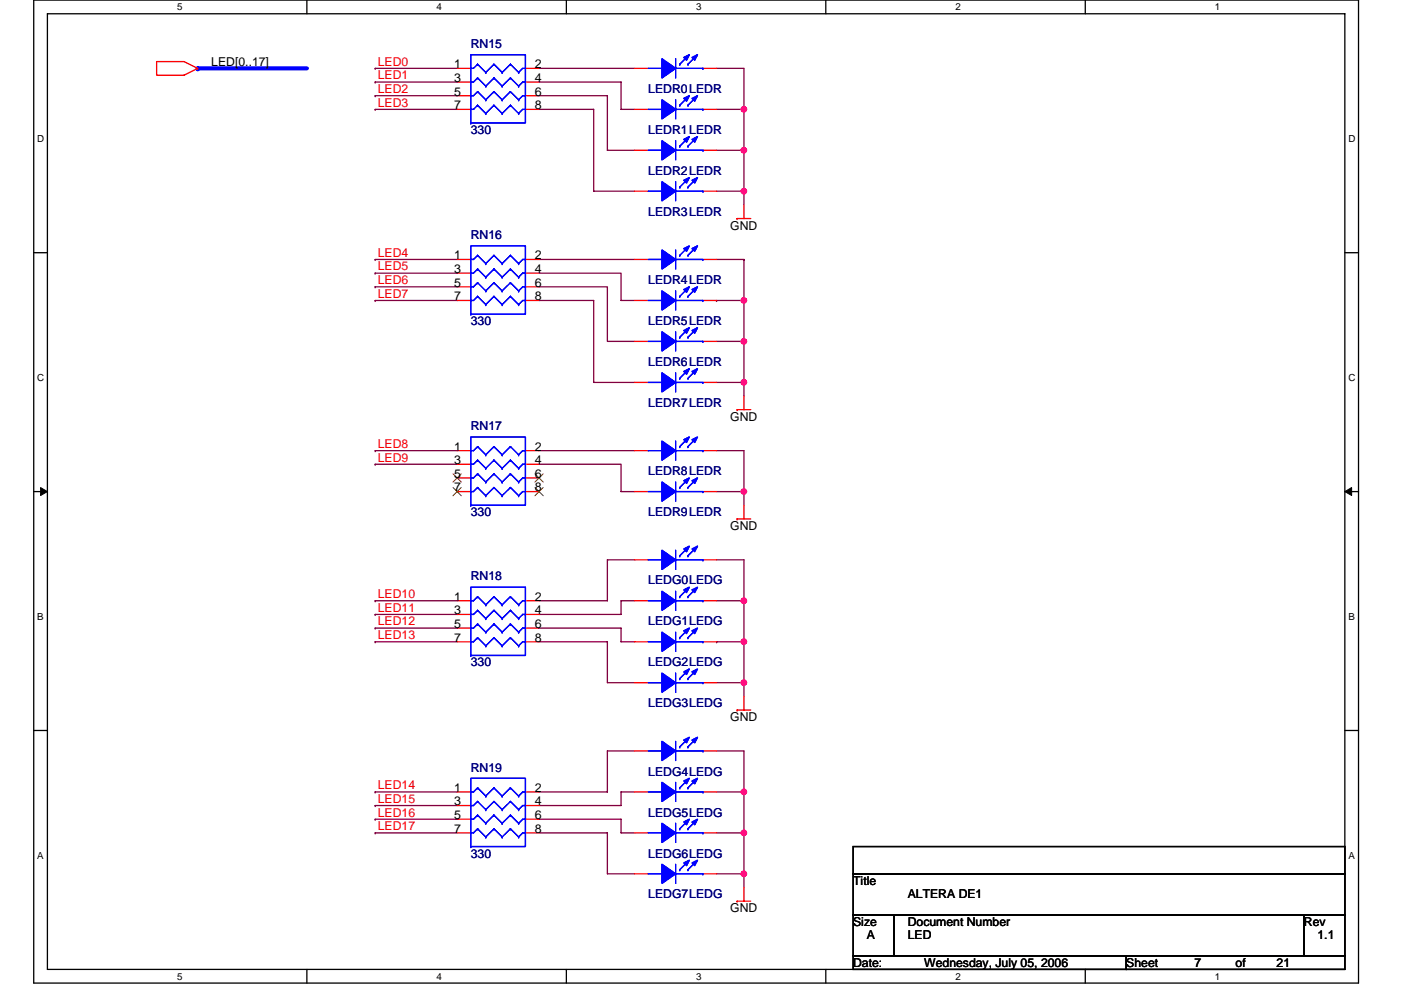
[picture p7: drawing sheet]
<svg xmlns="http://www.w3.org/2000/svg" width="297mm" height="210mm" viewBox="0 0 297 210" stroke-linecap="round" stroke-linejoin="round" font-family="sans-serif">
<path d="M7.2 0h280.8v208.5h-280.8zM10.1 2.9h275v202.7h-275z" fill="none" stroke="#000" stroke-width=".28"/>
<g fill="#fff">
<path d="M37.5 .3h1.2v2.3h-1.2z"/>
<path d="M37.5 205.9h1.2v2.3h-1.2z"/>
</g>
<path d="M65.1 0v2.9M65.1 205.6v2.9" fill="none" stroke="#000" stroke-width=".28"/>
<g fill="#fff">
<path d="M92.6 .3h1.1v2.3h-1.1z"/>
<path d="M92.6 205.9h1.1v2.3h-1.1z"/>
</g>
<path d="M120.1 0v2.9M120.1 205.6v2.9" fill="none" stroke="#000" stroke-width=".28"/>
<g fill="#fff">
<path d="M147.6 .3h1.1v2.3h-1.1z"/>
<path d="M147.6 205.9h1.1v2.3h-1.1z"/>
</g>
<path d="M175.1 0v2.9M175.1 205.6v2.9" fill="none" stroke="#000" stroke-width=".28"/>
<g fill="#fff">
<path d="M202.6 .3h1.1v2.3h-1.1z"/>
<path d="M202.6 205.9h1.1v2.3h-1.1z"/>
</g>
<path d="M230.1 0v2.9M230.1 205.6v2.9" fill="none" stroke="#000" stroke-width=".28"/>
<g fill="#fff">
<path d="M257.6 .3h1.2v2.3h-1.2z"/>
<path d="M257.6 205.9h1.2v2.3h-1.2z"/>
<path d="M7.9 28.3h1.5v2.3h-1.5z"/>
<path d="M285.9 28.3h1.5v2.3h-1.5z"/>
<path d="M7.9 78.9h1.5v2.3h-1.5z"/>
<path d="M285.9 78.9h1.5v2.3h-1.5z"/>
</g>
<path d="M7.2 53.6h2.9M285.1 53.6h2.9" fill="none" stroke="#000" stroke-width=".28"/>
<g fill="#fff">
<path d="M7.9 129.6h1.4v2.3h-1.4z"/>
<path d="M285.9 129.6h1.3v2.3h-1.3z"/>
</g>
<path d="M7.2 104.3h2.9M285.1 104.3h2.9" fill="none" stroke="#000" stroke-width=".28"/>
<path d="M8.6 103.4l1.5 .9-1.5 .8zM285.1 104.3l1.5-.9v1.7z" fill="#000" stroke="#000" stroke-width=".21"/>
<g fill="#fff">
<path d="M7.9 180.3h1.4v2.3h-1.4z"/>
<path d="M285.9 180.3h1.4v2.3h-1.4z"/>
</g>
<path d="M7.2 154.9h2.9M285.1 154.9h2.9M180.9 179.6h104.2v5.7h-104.2zM180.9 185.3h104.2v8.7h-104.2zM180.9 194h8.7v8.7h-8.7zM189.6 194h86.9v8.7h-86.9zM276.5 194h8.6v8.7h-8.6zM180.9 202.7h57.9v2.9h-57.9zM238.8 202.7h46.3v2.9h-46.3z" fill="none" stroke="#000" stroke-width=".28"/>
<path d="M41.9 14.5h.1M41.9 14.5h23.2" fill="none" stroke="#00f" stroke-width=".87"/>
<g fill="none" stroke="#800040" stroke-width=".28">
<path d="M79.5 14.5h.1M79.5 17.4h.1M79.5 14.5h17.4M79.5 17.4h17.4M114.3 14.5h20.3M114.3 17.4h17.4v5.8h2.9M151.9 14.5h5.8v8.7M79.5 20.3h.1M79.5 23.2h.1M79.5 20.3h17.4M79.5 23.2h17.4M114.3 20.3h14.5v11.6h5.8"/>
<path d="M114.3 23.2h11.6v17.4h8.7M151.9 31.9h5.8M151.9 23.2h5.8M157.7 31.9h.1M157.7 23.2h.1M157.7 23.2v20.3M79.5 55h.1M79.5 57.9h.1M79.5 55h17.4M79.5 57.9h17.4M114.3 55h20.3M114.3 57.9h17.4v5.8h2.9"/>
<path d="M151.9 40.6h5.8M151.9 55h5.8M157.7 40.6h.1M157.7 55h.1M157.7 55v8.7M79.5 63.7h.1M79.5 60.8h.1M79.5 63.7h17.4M79.5 60.8h17.4M114.3 63.7h11.6v17.4h8.7M114.3 60.8h14.5v11.6h5.8M151.9 72.4h5.8"/>
<path d="M151.9 63.7h.1M151.9 63.7h5.8M157.7 63.7v8.7M157.7 72.4h.1M157.7 72.4v11.6M79.5 95.6h.1M79.5 98.5h.1M79.5 95.6h17.4M79.5 98.5h17.4M114.3 98.5h17.4v5.8h2.9M114.3 95.6h20.3M151.9 81.1h5.8"/>
<path d="M151.9 95.6h5.8v8.7M157.7 81.1h.1M134.6 118.7h-5.8v8.7h-14.5M151.9 104.3h5.8M151.9 118.7h5.8v8.7M157.7 104.3h.1M157.7 104.3v2.9M79.5 130.3h.1M79.5 133.2h.1M79.5 127.4h.1M79.5 136.1h.1M79.5 136.1h17.4"/>
<path d="M79.5 130.3h17.4M79.5 133.2h17.4M79.5 127.4h17.4M114.3 136.1h14.5v8.7h5.8M114.3 133.2h17.4v2.9h2.9M134.6 127.4h-2.9v2.9h-17.4M151.9 136.1h.1M151.9 127.4h5.8M151.9 136.1h5.8M157.7 136.1v8.7M157.7 127.4h.1M157.7 127.4v8.7"/>
<path d="M134.6 159.3h-5.8v8.7h-14.5M151.9 159.3h5.8v8.7M151.9 144.8h5.8M157.7 144.8h.1M157.7 144.8v2.9M79.5 176.7h.1M79.5 168h.1M79.5 170.9h.1M79.5 173.8h.1M79.5 176.7h17.4M79.5 168h17.4M79.5 170.9h17.4"/>
<path d="M79.5 173.8h17.4M114.3 173.8h17.4v2.9h2.9M114.3 176.7h14.5v8.6h5.8M134.6 168h-2.9v2.9h-17.4M151.9 176.7h5.8M151.9 168h5.8M157.7 168h.1M157.7 176.7h.1M157.7 168v20.2M151.9 185.3h5.8M157.7 185.3h.1"/>
</g>
<g fill="#f0f" stroke="#f0f" stroke-width=".28">
<circle cx="157.7" cy="40.6" r=".57"/>
<circle cx="157.7" cy="81.1" r=".57"/>
<circle cx="157.7" cy="63.7" r=".57"/>
<circle cx="157.7" cy="104.3" r=".57"/>
<circle cx="157.7" cy="136.1" r=".57"/>
<circle cx="157.7" cy="144.8" r=".57"/>
<circle cx="157.7" cy="185.3" r=".57"/>
<circle cx="157.7" cy="168" r=".57"/>
<circle cx="157.7" cy="176.6" r=".57"/>
<circle cx="157.7" cy="127.4" r=".57"/>
<circle cx="157.7" cy="31.9" r=".57"/>
<circle cx="157.7" cy="23.2" r=".57"/>
<circle cx="157.7" cy="72.4" r=".57"/>
</g>
<g fill="none" stroke="#f00" stroke-width=".28">
<path d="M33.2 13.1h5.8l2.9 1.4-2.9 1.5h-5.8zM41.9 14.5h.1M96.9 14.5h2.9M96.9 17.4h2.9M111.4 14.5h2.9M111.4 17.4h2.9M134.6 14.5h2.9M149 14.5h2.9M96.9 20.3h2.9M96.9 23.2h2.9M111.4 20.3h2.9M111.4 23.2h2.9"/>
<path d="M134.6 23.2h2.9M134.6 31.9h2.9M149 23.2h2.9M149 31.9h2.9M96.9 55h2.9M96.9 57.9h2.9M111.4 55h2.9M111.4 57.9h2.9M134.6 55h2.9M134.6 40.6h2.9M149 55h2.9M149 40.6h2.9"/>
<path d="M156.3 46.4h.1M156.3 46.4h2.9M157.7 43.5v2.9M96.9 63.7h2.9M96.9 60.8h2.9M111.4 63.7h2.9M111.4 60.8h2.9M134.6 63.7h2.9M134.6 72.4h2.9M149 63.7h2.9M149 72.4h2.9M96.9 95.6h2.9"/>
<path d="M96.9 98.5h2.9M111.4 95.6h2.9M111.4 98.5h2.9M134.6 81.1h2.9M134.6 95.6h2.9M149 81.1h2.9M149 95.6h2.9M156.3 86.9h.1M156.3 86.9h2.9M157.7 84v2.9M96.9 104.3h2.9M96.9 101.4h2.9"/>
<path d="M111.4 104.3h2.9M111.4 101.4h2.9M134.6 104.3h2.9M134.6 118.7h2.9M149 104.3h2.9M149 118.7h2.9M156.3 110.1h.1M156.3 110.1h2.9M157.7 107.2v2.9M96.9 127.4h2.9M96.9 130.3h2.9M96.9 133.2h2.9"/>
<path d="M96.9 136.1h2.9M111.4 127.4h2.9M111.4 130.3h2.9M111.4 133.2h2.9M111.4 136.1h2.9M134.6 127.4h2.9M134.6 136.1h2.9M149 127.4h2.9M149 136.1h2.9M134.6 144.8h2.9M134.6 159.3h2.9M149 144.8h2.9"/>
<path d="M149 159.3h2.9M156.3 150.6h.1M156.3 150.6h2.9M157.7 147.7v2.9M96.9 168h2.9M96.9 170.9h2.9M96.9 173.8h2.9M96.9 176.7h2.9M111.4 168h2.9M111.4 170.9h2.9M111.4 173.8h2.9M111.4 176.7h2.9"/>
<path d="M134.6 168h2.9M134.6 176.7h2.9M149 168h2.9M149 176.7h2.9M134.6 185.3h2.9M149 185.3h2.9M156.3 191.1h.1M156.3 191.1h2.9M157.7 188.2v2.9"/>
</g>
<g fill="none" stroke="#00f" stroke-width=".28">
<path d="M99.8 11.6h11.6v14.5h-11.6zM101.3 13.6l-.9 .9h-.6M101.3 13.6h.1M101.3 16.5h.1M101.3 16.5l-.9 .9h-.6M101.3 19.4l-.9 .9h-.6M101.3 19.4h.1M101.3 13.6l1.7 1.8M101.3 16.5l1.7 1.8M101.3 19.4l1.7 1.8M103 15.4h.1M103 18.3h.1"/>
<path d="M104.7 13.6h.1M104.7 16.5h.1M104.7 19.4h.1M104.7 13.6l-1.7 1.8M104.7 13.6l1.8 1.8M104.7 16.5l1.8 1.8M104.7 16.5l-1.7 1.8M104.7 19.4l-1.7 1.8M104.7 19.4l1.8 1.8M106.5 15.4h.1M106.5 18.3h.1M108.2 13.6h.1"/>
<path d="M108.2 16.5h.1M108.2 19.4h.1M108.2 13.6l-1.7 1.8M108.2 13.6l1.8 1.8M108.2 16.5l1.8 1.8M108.2 16.5l-1.7 1.8M108.2 19.4l-1.7 1.8M108.2 19.4l1.8 1.8M110 15.4h.1M110 18.3h.1M111.4 14.5h-.6l-.8 .9M111.4 17.4h-.6l-.8 .9"/>
<path d="M137.5 14.5h2.9M143.3 12.5v4M143.3 14.5h5.7M144.1 13.6h.1M145.9 13.6h.1M145.9 11.9l-1.8 1.7M147.6 11.9l-1.7 1.7M149 14.5h.1M99.8 26.1h.1M101.3 22.3h.1M101.3 22.3l-.9 .9h-.6M101.3 22.3l1.7 1.8"/>
<path d="M103 21.2h.1M103 24.1h.1M104.7 22.3h.1M104.7 22.3l1.8 1.8M104.7 22.3l-1.7 1.8M106.5 21.2h.1M106.5 24.1h.1M108.2 22.3h.1M108.2 22.3l1.8 1.8M108.2 22.3l-1.7 1.8M110 21.2h.1M110 24.1h.1"/>
<path d="M111.4 20.3h-.6l-.8 .9M111.4 23.2h-.6l-.8 .9M137.5 31.9h2.9M137.5 23.2h2.9M143.3 29.8v4.1M143.3 21.2v4M143.3 38.5v4.1M143.3 31.9h5.7M143.3 23.2h5.7M144.1 31h.1M144.1 22.3h.1M144.1 39.7h.1"/>
<path d="M145.9 31h.1M145.9 22.3h.1M145.9 39.7h.1M145.9 29.3l-1.8 1.7M145.9 20.6l-1.8 1.7M145.9 38l-1.8 1.7M147.6 29.3l-1.7 1.7M147.6 20.6l-1.7 1.7M147.6 38l-1.7 1.7M149 31.9h.1M149 23.2h.1M99.8 52.2h11.6v14.4h-11.6z"/>
<path d="M101.3 54.2l-.9 .8h-.6M101.3 54.2h.1M101.3 57.1h.1M101.3 57.1l-.9 .8h-.6M101.3 60l-.9 .8h-.6M101.3 60h.1M101.3 54.2l1.7 1.7M101.3 57.1l1.7 1.7M101.3 60l1.7 1.7M103 55.9h.1M103 58.8h.1M104.7 54.2h.1"/>
<path d="M104.7 57.1h.1M104.7 60h.1M104.7 54.2l-1.7 1.7M104.7 54.2l1.8 1.7M104.7 57.1l1.8 1.7M104.7 57.1l-1.7 1.7M104.7 60l-1.7 1.7M104.7 60l1.8 1.7M106.5 55.9h.1M106.5 58.8h.1M108.2 54.2h.1M108.2 57.1h.1"/>
<path d="M108.2 60h.1M108.2 54.2l-1.7 1.7M108.2 54.2l1.8 1.7M108.2 57.1l1.8 1.7M108.2 57.1l-1.7 1.7M108.2 60l-1.7 1.7M108.2 60l1.8 1.7M110 55.9h.1M110 58.8h.1M111.4 55h-.6l-.8 .9M111.4 57.9h-.6l-.8 .9M137.5 55h2.9"/>
<path d="M137.5 40.6h2.9M143.3 53v4.1M143.3 55h5.7M143.3 40.6h5.7M144.1 54.2h.1M145.9 54.2h.1M145.9 52.4l-1.8 1.8M147.6 52.4l-1.7 1.8M149 55h.1M149 40.6h.1M99.8 66.6h.1M101.3 62.9h.1"/>
<path d="M101.3 62.9l-.9 .8h-.6M101.3 62.9l1.7 1.7M103 61.7h.1M103 64.6h.1M104.7 62.9h.1M104.7 62.9l1.8 1.7M104.7 62.9l-1.7 1.7M106.5 61.7h.1M106.5 64.6h.1M108.2 62.9h.1M108.2 62.9l1.8 1.7M108.2 62.9l-1.7 1.7"/>
<path d="M110 61.7h.1M110 64.6h.1M111.4 60.8h-.6l-.8 .9M111.4 63.7h-.6l-.8 .9M137.5 63.7h2.9M137.5 72.4h2.9M143.3 79.1v4M143.3 61.7v4.1M143.3 70.4v4M143.3 63.7h5.7M143.3 72.4h5.7M144.1 62.9h.1"/>
<path d="M144.1 71.5h.1M145.9 62.9h.1M145.9 71.5h.1M145.9 78.5l-1.8 1.7M145.9 61.1l-1.8 1.8M145.9 69.8l-1.8 1.7M147.6 78.5l-1.7 1.7M147.6 61.1l-1.7 1.8M147.6 69.8l-1.7 1.7M149 63.7h.1M149 72.4h.1M99.8 92.7h11.6v14.5h-11.6z"/>
<path d="M101.3 94.7l-.9 .9h-.6M101.3 94.7h.1M101.3 97.6h.1M101.3 97.6l-.9 .9h-.6M101.3 94.7l1.7 1.8M101.3 97.6l1.7 1.7M103 96.5h.1M103 99.3h.1M104.7 94.7h.1M104.7 97.6h.1M104.7 94.7l-1.7 1.8M104.7 94.7l1.8 1.8"/>
<path d="M104.7 97.6l1.8 1.7M104.7 97.6l-1.7 1.7M106.5 96.5h.1M106.5 99.3h.1M108.2 94.7h.1M108.2 97.6h.1M108.2 94.7l-1.7 1.8M108.2 94.7l1.8 1.8M108.2 97.6l1.8 1.7M108.2 97.6l-1.7 1.7M110 96.5h.1M110 99.3h.1"/>
<path d="M111.4 95.6h-.6l-.8 .9M111.4 98.5h-.6l-.8 .8M137.5 81.1h2.9M137.5 95.6h2.9M143.3 93.6v4M143.3 81.1h5.7M143.3 95.6h5.7M144.1 80.2h.1M144.1 94.7h.1M145.9 80.2h.1M145.9 94.7h.1M145.9 93l-1.8 1.7"/>
<path d="M147.6 93l-1.7 1.7M149 81.1h.1M149 95.6h.1M99.8 107.2h.1M101.3 100.5l-.9 .9h-.6M101.3 100.5h.1M101.3 103.4h.1M101.3 103.4l-.9 .9h-.6M101.3 100.5l1.7 1.7M101.3 103.4l1.7 1.7M103 102.2h.1M103 105.1h.1"/>
<path d="M104.7 100.5h.1M104.7 103.4h.1M104.7 100.5l-1.7 1.7M104.7 100.5l1.8 1.7M104.7 103.4l1.8 1.7M104.7 103.4l-1.7 1.7M106.5 102.2h.1M106.5 105.1h.1M108.2 100.5h.1M108.2 103.4h.1M108.2 100.5l-1.7 1.7M108.2 100.5l1.8 1.7"/>
<path d="M108.2 103.4l1.8 1.7M108.2 103.4l-1.7 1.7M110 102.2h.1M110 105.1h.1M111.4 101.4h-.6l-.8 .8M111.4 104.3h-.6l-.8 .8M137.5 104.3h2.9M137.5 118.7h2.9M143.3 102.2v4.1M143.3 116.7v4.1M143.3 104.3h5.7M143.3 118.7h5.7"/>
<path d="M144.1 103.4h.1M144.1 117.9h.1M145.9 103.4h.1M145.9 117.9h.1M145.9 101.7l-1.8 1.7M145.9 116.1l-1.8 1.8M147.6 101.7l-1.7 1.7M147.6 116.1l-1.7 1.8M149 104.3h.1M149 118.7h.1M99.8 124.5h11.6v14.5h-11.6zM99.8 139h.1"/>
<path d="M101.3 126.6l-.9 .8h-.6M101.3 126.6h.1M101.3 129.5h.1M101.3 129.5l-.9 .8h-.6M101.3 132.4l-.9 .8h-.6M101.3 132.4h.1M101.3 135.3h.1M101.3 135.3l-.9 .8h-.6M101.3 126.6l1.7 1.7M101.3 129.5l1.7 1.7M101.3 132.4l1.7 1.7M101.3 135.3l1.7 1.7"/>
<path d="M103 128.3h.1M103 131.2h.1M103 134.1h.1M103 137h.1M104.7 126.6h.1M104.7 129.5h.1M104.7 132.4h.1M104.7 135.3h.1M104.7 126.6l-1.7 1.7M104.7 126.6l1.8 1.7M104.7 129.5l1.8 1.7M104.7 129.5l-1.7 1.7"/>
<path d="M104.7 132.4l-1.7 1.7M104.7 132.4l1.8 1.7M104.7 135.3l1.8 1.7M104.7 135.3l-1.7 1.7M106.5 128.3h.1M106.5 131.2h.1M106.5 134.1h.1M106.5 137h.1M108.2 126.6h.1M108.2 129.5h.1M108.2 132.4h.1M108.2 135.3h.1"/>
<path d="M108.2 126.6l-1.7 1.7M108.2 126.6l1.8 1.7M108.2 129.5l1.8 1.7M108.2 129.5l-1.7 1.7M108.2 132.4l-1.7 1.7M108.2 132.4l1.8 1.7M108.2 135.3l1.8 1.7M108.2 135.3l-1.7 1.7M110 128.3h.1M110 131.2h.1M110 134.1h.1M110 137h.1"/>
<path d="M111.4 127.4h-.6l-.8 .9M111.4 130.3h-.6l-.8 .9M111.4 133.2h-.6l-.8 .9M111.4 136.1h-.6l-.8 .9M137.5 136.1h2.9M137.5 127.4h2.9M143.3 134.1v4.1M143.3 125.4v4.1M143.3 136.1h5.7M143.3 127.4h5.7M144.1 135.3h.1M144.1 126.6h.1"/>
<path d="M145.9 135.3h.1M145.9 126.6h.1M145.9 133.5l-1.8 1.8M145.9 124.8l-1.8 1.8M147.6 133.5l-1.7 1.8M147.6 124.8l-1.7 1.8M149 136.1h.1M149 127.4h.1M137.5 144.8h2.9M137.5 159.3h2.9M143.3 142.8v4M143.3 157.2v4.1"/>
<path d="M143.3 144.8h5.7M143.3 159.3h5.7M144.1 143.9h.1M144.1 158.4h.1M145.9 143.9h.1M145.9 158.4h.1M145.9 142.2l-1.8 1.7M145.9 156.7l-1.8 1.7M147.6 142.2l-1.7 1.7M147.6 156.7l-1.7 1.7M149 144.8h.1M149 159.3h.1"/>
<path d="M99.8 165.1h11.6v14.5h-11.6zM99.8 179.6h.1M101.3 167.1l-.9 .9h-.6M101.3 167.1h.1M101.3 170h.1M101.3 170l-.9 .9h-.6M101.3 172.9l-.9 .9h-.6M101.3 172.9h.1M101.3 175.8h.1M101.3 175.8l-.9 .9h-.6M101.3 167.1l1.7 1.7M101.3 170l1.7 1.7"/>
<path d="M101.3 172.9l1.7 1.7M101.3 175.8l1.7 1.7M103 168.8h.1M103 171.7h.1M103 174.6h.1M103 177.5h.1M104.7 167.1h.1M104.7 170h.1M104.7 172.9h.1M104.7 175.8h.1M104.7 167.1l-1.7 1.7M104.7 167.1l1.8 1.7"/>
<path d="M104.7 170l1.8 1.7M104.7 170l-1.7 1.7M104.7 172.9l-1.7 1.7M104.7 172.9l1.8 1.7M104.7 175.8l1.8 1.7M104.7 175.8l-1.7 1.7M106.5 168.8h.1M106.5 171.7h.1M106.5 174.6h.1M106.5 177.5h.1M108.2 167.1h.1M108.2 170h.1"/>
<path d="M108.2 172.9h.1M108.2 175.8h.1M108.2 167.1l-1.7 1.7M108.2 167.1l1.8 1.7M108.2 170l1.8 1.7M108.2 170l-1.7 1.7M108.2 172.9l-1.7 1.7M108.2 172.9l1.8 1.7M108.2 175.8l1.8 1.7M108.2 175.8l-1.7 1.7M110 168.8h.1M110 171.7h.1"/>
<path d="M110 174.6h.1M110 177.5h.1M111.4 168h-.6l-.8 .8M111.4 170.9h-.6l-.8 .8M111.4 173.8h-.6l-.8 .8M111.4 176.7h-.6l-.8 .8M137.5 168h2.9M137.5 176.7h2.9M143.3 165.9v4.1M143.3 174.6v4.1M143.3 168h5.7M143.3 176.7h5.7"/>
<path d="M144.1 167.1h.1M144.1 175.8h.1M145.9 167.1h.1M145.9 175.8h.1M145.9 165.4l-1.8 1.7M145.9 174.1l-1.8 1.7M147.6 165.4l-1.7 1.7M147.6 174.1l-1.7 1.7M149 168h.1M149 176.7h.1M137.5 185.3h2.9M143.3 183.3v4.1"/>
<path d="M143.3 185.3h5.7M144.1 184.5h.1M145.9 184.5h.1M145.9 182.7l-1.8 1.8M147.6 182.7l-1.7 1.8M149 185.3h.1"/>
</g>
<g fill="#00f" stroke="#00f" stroke-width=".28">
<path d="M140.4 79.1l2.9 2-2.9 2z" fill-rule="evenodd"/>
<path d="M146.7 78.8l1.2-.6-.6 1.2z" fill-rule="evenodd"/>
<path d="M145 78.8l1.2-.6-.6 1.2z" fill-rule="evenodd"/>
<path d="M140.4 79.1l2.9 2-2.9 2z" fill-rule="evenodd"/>
<path d="M146.7 78.8l1.2-.6-.6 1.2z" fill-rule="evenodd"/>
<path d="M145 78.8l1.2-.6-.6 1.2z" fill-rule="evenodd"/>
<path d="M140.4 61.7l2.9 2-2.9 2.1z" fill-rule="evenodd"/>
<path d="M146.7 61.4l1.2-.6-.6 1.2z" fill-rule="evenodd"/>
<path d="M145 61.4l1.2-.6-.6 1.2z" fill-rule="evenodd"/>
<path d="M140.4 61.7l2.9 2-2.9 2.1z" fill-rule="evenodd"/>
<path d="M146.7 61.4l1.2-.6-.6 1.2z" fill-rule="evenodd"/>
<path d="M145 61.4l1.2-.6-.6 1.2z" fill-rule="evenodd"/>
<path d="M140.4 102.2l2.9 2.1-2.9 2z" fill-rule="evenodd"/>
<path d="M146.7 102l1.2-.6-.6 1.1z" fill-rule="evenodd"/>
<path d="M145 102l1.2-.6-.6 1.1z" fill-rule="evenodd"/>
<path d="M140.4 102.2l2.9 2.1-2.9 2z" fill-rule="evenodd"/>
<path d="M146.7 102l1.2-.6-.6 1.1z" fill-rule="evenodd"/>
<path d="M145 102l1.2-.6-.6 1.1z" fill-rule="evenodd"/>
<path d="M140.4 93.6l2.9 2-2.9 2z" fill-rule="evenodd"/>
<path d="M146.7 93.3l1.2-.6-.6 1.2z" fill-rule="evenodd"/>
<path d="M145 93.3l1.2-.6-.6 1.2z" fill-rule="evenodd"/>
<path d="M140.4 93.6l2.9 2-2.9 2z" fill-rule="evenodd"/>
<path d="M146.7 93.3l1.2-.6-.6 1.2z" fill-rule="evenodd"/>
<path d="M145 93.3l1.2-.6-.6 1.2z" fill-rule="evenodd"/>
<path d="M140.4 116.7l2.9 2-2.9 2.1z" fill-rule="evenodd"/>
<path d="M146.7 116.4l1.2-.6-.6 1.2z" fill-rule="evenodd"/>
<path d="M145 116.4l1.2-.6-.6 1.2z" fill-rule="evenodd"/>
<path d="M140.4 116.7l2.9 2-2.9 2.1z" fill-rule="evenodd"/>
<path d="M146.7 116.4l1.2-.6-.6 1.2z" fill-rule="evenodd"/>
<path d="M145 116.4l1.2-.6-.6 1.2z" fill-rule="evenodd"/>
<path d="M140.4 142.8l2.9 2-2.9 2z" fill-rule="evenodd"/>
<path d="M146.7 142.5l1.2-.6-.6 1.2z" fill-rule="evenodd"/>
<path d="M145 142.5l1.2-.6-.6 1.2z" fill-rule="evenodd"/>
<path d="M140.4 142.8l2.9 2-2.9 2z" fill-rule="evenodd"/>
<path d="M146.7 142.5l1.2-.6-.6 1.2z" fill-rule="evenodd"/>
<path d="M145 142.5l1.2-.6-.6 1.2z" fill-rule="evenodd"/>
<path d="M140.4 134.1l2.9 2-2.9 2.1z" fill-rule="evenodd"/>
<path d="M146.7 133.8l1.2-.6-.6 1.2z" fill-rule="evenodd"/>
<path d="M145 133.8l1.2-.6-.6 1.2z" fill-rule="evenodd"/>
<path d="M140.4 134.1l2.9 2-2.9 2.1z" fill-rule="evenodd"/>
<path d="M146.7 133.8l1.2-.6-.6 1.2z" fill-rule="evenodd"/>
<path d="M145 133.8l1.2-.6-.6 1.2z" fill-rule="evenodd"/>
<path d="M140.4 12.5l2.9 2-2.9 2z" fill-rule="evenodd"/>
<path d="M146.7 12.2l1.2-.6-.6 1.2z" fill-rule="evenodd"/>
<path d="M145 12.2l1.2-.6-.6 1.2z" fill-rule="evenodd"/>
<path d="M140.4 12.5l2.9 2-2.9 2z" fill-rule="evenodd"/>
<path d="M146.7 12.2l1.2-.6-.6 1.2z" fill-rule="evenodd"/>
<path d="M145 12.2l1.2-.6-.6 1.2z" fill-rule="evenodd"/>
<path d="M140.4 165.9l2.9 2.1-2.9 2z" fill-rule="evenodd"/>
<path d="M146.7 165.7l1.2-.6-.6 1.1z" fill-rule="evenodd"/>
<path d="M145 165.7l1.2-.6-.6 1.1z" fill-rule="evenodd"/>
<path d="M140.4 165.9l2.9 2.1-2.9 2z" fill-rule="evenodd"/>
<path d="M146.7 165.7l1.2-.6-.6 1.1z" fill-rule="evenodd"/>
<path d="M145 165.7l1.2-.6-.6 1.1z" fill-rule="evenodd"/>
<path d="M140.4 29.8l2.9 2.1-2.9 2z" fill-rule="evenodd"/>
<path d="M146.7 29.6l1.2-.6-.6 1.1z" fill-rule="evenodd"/>
<path d="M145 29.6l1.2-.6-.6 1.1z" fill-rule="evenodd"/>
<path d="M140.4 29.8l2.9 2.1-2.9 2z" fill-rule="evenodd"/>
<path d="M146.7 29.6l1.2-.6-.6 1.1z" fill-rule="evenodd"/>
<path d="M145 29.6l1.2-.6-.6 1.1z" fill-rule="evenodd"/>
<path d="M140.4 157.2l2.9 2.1-2.9 2z" fill-rule="evenodd"/>
<path d="M146.7 157l1.2-.6-.6 1.1z" fill-rule="evenodd"/>
<path d="M145 157l1.2-.6-.6 1.1z" fill-rule="evenodd"/>
<path d="M140.4 157.2l2.9 2.1-2.9 2z" fill-rule="evenodd"/>
<path d="M146.7 157l1.2-.6-.6 1.1z" fill-rule="evenodd"/>
<path d="M145 157l1.2-.6-.6 1.1z" fill-rule="evenodd"/>
<path d="M140.4 21.2l2.9 2-2.9 2z" fill-rule="evenodd"/>
<path d="M146.7 20.9l1.2-.6-.6 1.2z" fill-rule="evenodd"/>
<path d="M145 20.9l1.2-.6-.6 1.2z" fill-rule="evenodd"/>
<path d="M140.4 21.2l2.9 2-2.9 2z" fill-rule="evenodd"/>
<path d="M146.7 20.9l1.2-.6-.6 1.2z" fill-rule="evenodd"/>
<path d="M145 20.9l1.2-.6-.6 1.2z" fill-rule="evenodd"/>
<path d="M140.4 183.3l2.9 2-2.9 2.1z" fill-rule="evenodd"/>
<path d="M146.7 183l1.2-.5-.6 1.1z" fill-rule="evenodd"/>
<path d="M145 183l1.2-.5-.6 1.1z" fill-rule="evenodd"/>
<path d="M140.4 183.3l2.9 2-2.9 2.1z" fill-rule="evenodd"/>
<path d="M146.7 183l1.2-.5-.6 1.1z" fill-rule="evenodd"/>
<path d="M145 183l1.2-.5-.6 1.1z" fill-rule="evenodd"/>
<path d="M140.4 53l2.9 2-2.9 2.1z" fill-rule="evenodd"/>
<path d="M146.7 52.7l1.2-.5-.6 1.1z" fill-rule="evenodd"/>
<path d="M145 52.7l1.2-.5-.6 1.1z" fill-rule="evenodd"/>
<path d="M140.4 53l2.9 2-2.9 2.1z" fill-rule="evenodd"/>
<path d="M146.7 52.7l1.2-.5-.6 1.1z" fill-rule="evenodd"/>
<path d="M145 52.7l1.2-.5-.6 1.1z" fill-rule="evenodd"/>
<path d="M140.4 174.6l2.9 2.1-2.9 2z" fill-rule="evenodd"/>
<path d="M146.7 174.3l1.2-.5-.6 1.1z" fill-rule="evenodd"/>
<path d="M145 174.3l1.2-.5-.6 1.1z" fill-rule="evenodd"/>
<path d="M140.4 174.6l2.9 2.1-2.9 2z" fill-rule="evenodd"/>
<path d="M146.7 174.3l1.2-.5-.6 1.1z" fill-rule="evenodd"/>
<path d="M145 174.3l1.2-.5-.6 1.1z" fill-rule="evenodd"/>
<path d="M140.4 38.5l2.9 2.1-2.9 2z" fill-rule="evenodd"/>
<path d="M146.7 38.2l1.2-.5-.6 1.1z" fill-rule="evenodd"/>
<path d="M145 38.2l1.2-.5-.6 1.1z" fill-rule="evenodd"/>
<path d="M140.4 38.5l2.9 2.1-2.9 2z" fill-rule="evenodd"/>
<path d="M146.7 38.2l1.2-.5-.6 1.1z" fill-rule="evenodd"/>
<path d="M145 38.2l1.2-.5-.6 1.1z" fill-rule="evenodd"/>
<path d="M140.4 125.4l2.9 2-2.9 2.1z" fill-rule="evenodd"/>
<path d="M146.7 125.1l1.2-.6-.6 1.2z" fill-rule="evenodd"/>
<path d="M145 125.1l1.2-.6-.6 1.2z" fill-rule="evenodd"/>
<path d="M140.4 125.4l2.9 2-2.9 2.1z" fill-rule="evenodd"/>
<path d="M146.7 125.1l1.2-.6-.6 1.2z" fill-rule="evenodd"/>
<path d="M145 125.1l1.2-.6-.6 1.2z" fill-rule="evenodd"/>
<path d="M140.4 70.4l2.9 2-2.9 2z" fill-rule="evenodd"/>
<path d="M146.7 70.1l1.2-.6-.6 1.2z" fill-rule="evenodd"/>
<path d="M145 70.1l1.2-.6-.6 1.2z" fill-rule="evenodd"/>
<path d="M140.4 70.4l2.9 2-2.9 2z" fill-rule="evenodd"/>
<path d="M146.7 70.1l1.2-.6-.6 1.2z" fill-rule="evenodd"/>
<path d="M145 70.1l1.2-.6-.6 1.2z" fill-rule="evenodd"/>
</g>
<path d="M96.1 100.5l1.7 1.8M96.1 103.4l1.7 1.8M97.8 100.5l-1.8 1.8M97.8 103.4l-1.8 1.8M113.4 103.4l1.8 1.8M113.4 100.5l1.8 1.8M115.2 103.4l-1.8 1.8M115.2 100.5l-1.8 1.8" fill="none" stroke="#804000" stroke-width=".21"/>
<g font-size="2.6" fill="#000080">
<text x="99.8" y="10.2">RN15</text>
<text x="137.5" y="19.7">LEDR0LEDR</text>
<text x="99.8" y="28.4">330</text>
<text x="137.5" y="28.4">LEDR1LEDR</text>
<text x="137.5" y="37.1">LEDR2LEDR</text>
<text x="137.5" y="45.8">LEDR3LEDR</text>
<text x="99.8" y="50.7">RN16</text>
<text x="137.5" y="60.3">LEDR4LEDR</text>
<text x="99.8" y="69">330</text>
<text x="137.5" y="69">LEDR5LEDR</text>
<text x="137.5" y="77.6">LEDR6LEDR</text>
<text x="137.5" y="86.3">LEDR7LEDR</text>
<text x="99.8" y="91.2">RN17</text>
<text x="137.5" y="100.8">LEDR8LEDR</text>
<text x="99.8" y="109.5">330</text>
<text x="137.5" y="109.5">LEDR9LEDR</text>
<text x="99.8" y="123.1">RN18</text>
<text x="137.5" y="124">LEDG0LEDG</text>
<text x="137.5" y="132.7">LEDG1LEDG</text>
<text x="99.8" y="141.4">330</text>
<text x="137.5" y="141.4">LEDG2LEDG</text>
<text x="137.5" y="150">LEDG3LEDG</text>
<text x="99.8" y="163.6">RN19</text>
<text x="137.5" y="164.5">LEDG4LEDG</text>
<text x="137.5" y="173.2">LEDG5LEDG</text>
<text x="99.8" y="181.9">330</text>
<text x="137.5" y="181.9">LEDG6LEDG</text>
<text x="137.5" y="190.6">LEDG7LEDG</text>
</g>
<g font-size="2.6">
<text x="44.8" y="13.9">LED[0..17]</text>
<text x="96.3" y="14.5">1</text>
<text x="96.3" y="17.4">3</text>
<text x="113.4" y="17.4">4</text>
<text x="113.4" y="14.5">2</text>
<text x="96.3" y="20.3">5</text>
<text x="96.3" y="23.2">7</text>
<text x="113.4" y="23.2">8</text>
<text x="113.4" y="20.3">6</text>
<text x="154.8" y="48.7">GND</text>
<text x="96.3" y="55">1</text>
<text x="96.3" y="57.9">3</text>
<text x="113.4" y="57.9">4</text>
<text x="113.4" y="55">2</text>
<text x="96.3" y="60.8">5</text>
<text x="96.3" y="63.7">7</text>
<text x="113.4" y="63.7">8</text>
<text x="113.4" y="60.8">6</text>
<text x="154.8" y="89.2">GND</text>
<text x="96.3" y="95.6">1</text>
<text x="113.4" y="95.6">2</text>
<text x="96.3" y="98.4">3</text>
<text x="96.3" y="101.3">5</text>
<text x="113.4" y="101.3">6</text>
<text x="113.4" y="98.4">4</text>
<text x="96.3" y="104.2">7</text>
<text x="113.4" y="104.2">8</text>
<text x="154.8" y="112.4">GND</text>
<text x="96.3" y="127.4">1</text>
<text x="96.3" y="130.3">3</text>
<text x="113.4" y="130.3">4</text>
<text x="113.4" y="127.4">2</text>
<text x="96.3" y="133.2">5</text>
<text x="96.3" y="136.1">7</text>
<text x="113.4" y="136.1">8</text>
<text x="113.4" y="133.2">6</text>
<text x="154.8" y="152.9">GND</text>
<text x="96.3" y="168">1</text>
<text x="113.4" y="168">2</text>
<text x="96.3" y="170.8">3</text>
<text x="96.3" y="173.7">5</text>
<text x="113.4" y="173.7">6</text>
<text x="113.4" y="170.8">4</text>
<text x="96.3" y="176.6">7</text>
<text x="113.4" y="176.6">8</text>
<text x="180.9" y="187.7">Title</text>
<text x="192.5" y="190.6">ALTERA DE1</text>
<text x="154.8" y="193.5">GND</text>
<text x="180.9" y="196.4">Size</text>
<text x="192.5" y="196.4">Document Number</text>
<text x="276.5" y="196.4">Rev</text>
<text x="183.8" y="199.3">A</text>
<text x="192.5" y="199.3">LED</text>
<text x="279.3" y="199.3">1.1</text>
<text x="180.9" y="205">Date:</text>
<text x="196" y="205">Wednesday, July 05, 2006</text>
<text x="238.8" y="205">Sheet</text>
<text x="253.3" y="205">7</text>
<text x="262" y="205">of</text>
<text x="270.7" y="205">21</text>
</g>
<g font-size="2.6" fill="#f00">
<text x="80.1" y="13.9">LED0</text>
<text x="80.1" y="16.8">LED1</text>
<text x="80.1" y="19.7">LED2</text>
<text x="80.1" y="22.6">LED3</text>
<text x="80.1" y="54.5">LED4</text>
<text x="80.1" y="57.4">LED5</text>
<text x="80.1" y="63.2">LED7</text>
<text x="80.1" y="60.3">LED6</text>
<text x="80.1" y="95">LED8</text>
<text x="80.1" y="97.9">LED9</text>
<text x="80.1" y="129.8">LED11</text>
<text x="80.1" y="126.9">LED10</text>
<text x="80.1" y="132.7">LED12</text>
<text x="80.1" y="135.6">LED13</text>
<text x="80.1" y="167.4">LED14</text>
<text x="80.1" y="170.3">LED15</text>
<text x="80.1" y="173.2">LED16</text>
<text x="80.1" y="176.1">LED17</text>
</g>
<g font-size="2.1">
<text x="37.5" y="2.2">5</text>
<text x="92.6" y="2.2">4</text>
<text x="147.6" y="2.2">3</text>
<text x="202.6" y="2.2">2</text>
<text x="257.6" y="2.2">1</text>
<text x="7.9" y="30.1">D</text>
<text x="285.9" y="30.1">D</text>
<text x="7.9" y="80.8">C</text>
<text x="285.9" y="80.8">C</text>
<text x="7.9" y="131.4">B</text>
<text x="285.9" y="131.4">B</text>
<text x="7.9" y="182.1">A</text>
<text x="285.9" y="182.1">A</text>
<text x="37.5" y="207.8">5</text>
<text x="92.6" y="207.8">4</text>
<text x="147.6" y="207.8">3</text>
<text x="202.6" y="207.8">2</text>
<text x="257.6" y="207.8">1</text>
</g>
</svg>
